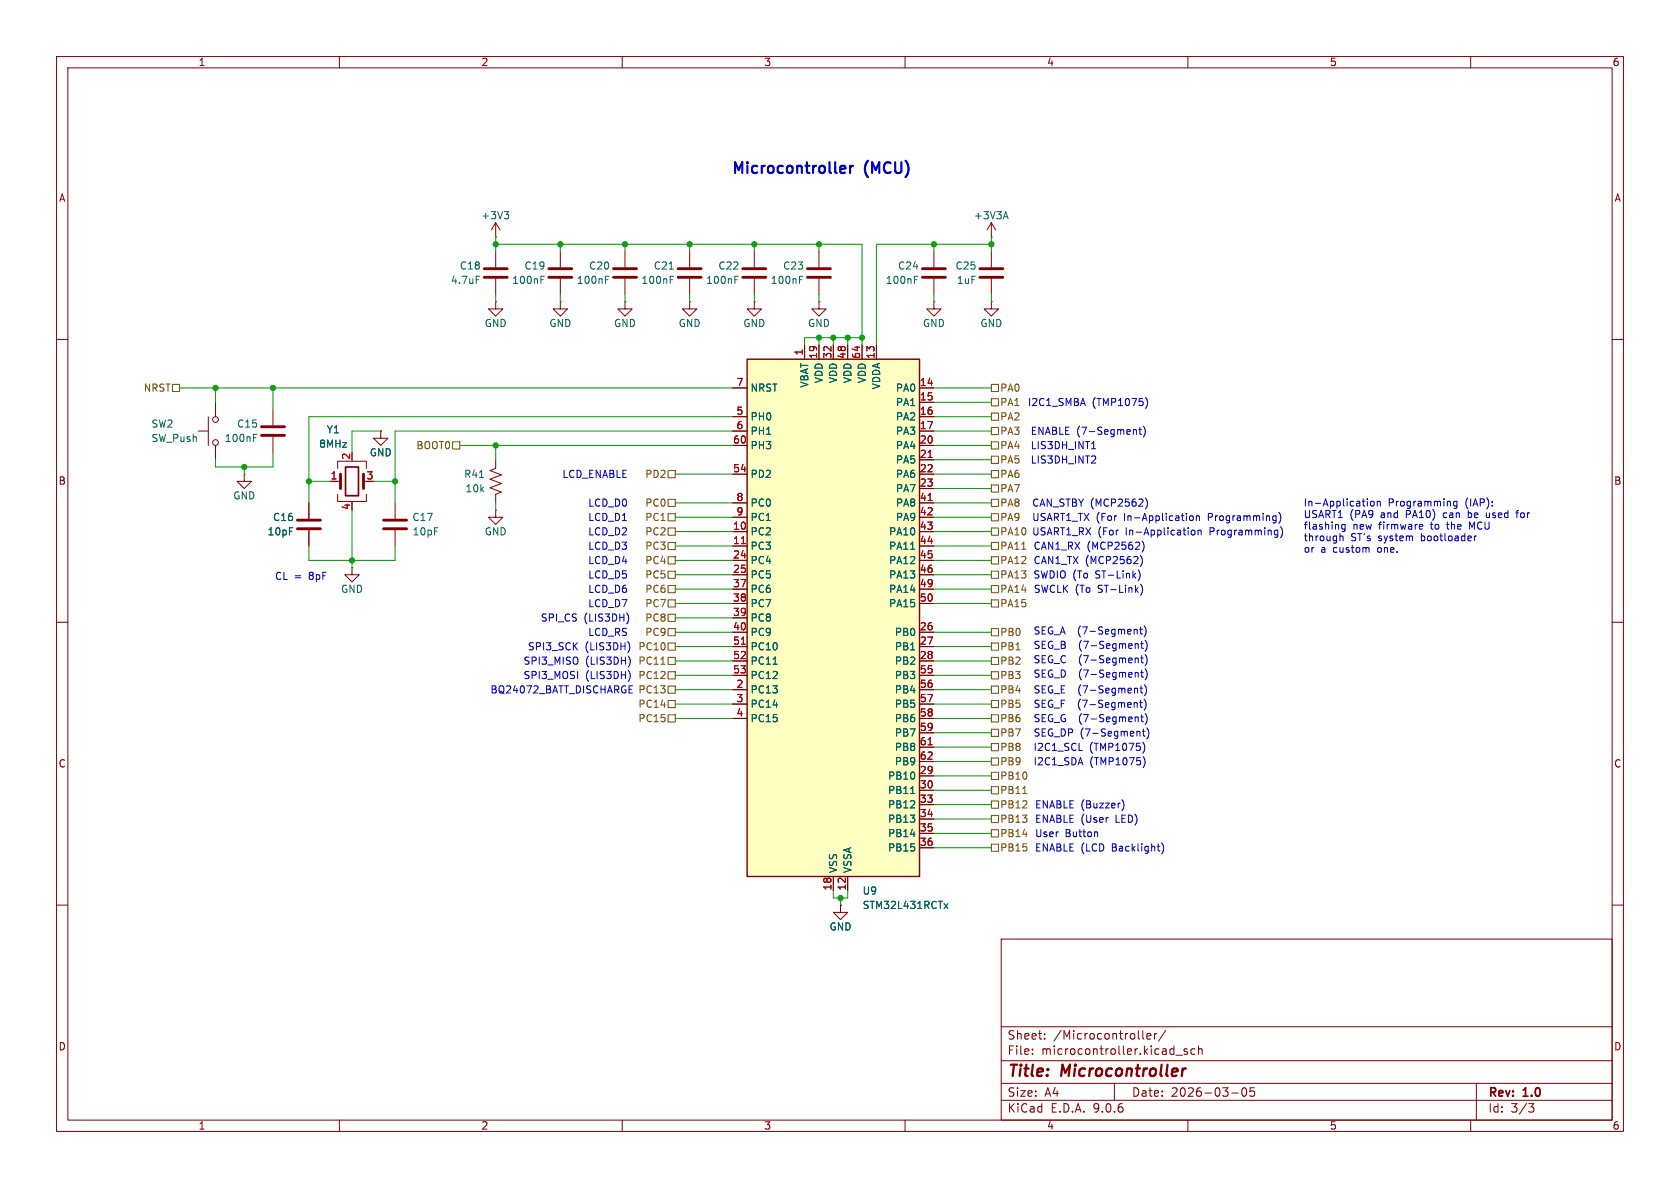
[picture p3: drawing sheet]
<svg xmlns="http://www.w3.org/2000/svg" width="297mm" height="210mm" viewBox="0 0 297 210" stroke-linecap="round" stroke-linejoin="round" font-family="sans-serif">
<g fill="none" stroke="#840000" stroke-width=".18">
<path d="M10 10h277v190h-277zM12 12h273v186h-273zM60 10v2M110 10v2M160 10v2M210 10v2M260 10v2M87.6 39.4v2.5M87.6 39.4l.8 1.2M87.6 39.4l-.7 1.2M87.6 41.9h.1M99.1 53.3v1.3h1.2l-1.2 1.3-1.3-1.3h1.3"/>
<path d="M99.1 53.3h.1M99.1 44.5v2.7M99.1 49.3v2.8M110.5 53.3v1.3h1.3l-1.3 1.3-1.3-1.3h1.3M110.5 53.3h.1M110.5 44.5v2.7M110.5 49.3v2.8M121.9 53.3v1.3h1.3l-1.3 1.3-1.3-1.3h1.3M121.9 53.3h.1M121.9 44.5v2.7M121.9 49.3v2.8M10 60h2"/>
<path d="M35.1 76.2h1.7M36.8 73.7v5M38.1 71.1v2.6M38.1 78.7v2.6M285 60h2M58.4 85.1h1.8M59.7 82.8v-1.3h5.1v1.3M59.7 87.4v1.2h5.1v-1.2M62.2 88.6v.3M87.6 81.3v1.5l-1 .4 2 .7-2 .8 2 .8-2 .7 2 .8-1 .4v1.5M10 110h2M285 110h2"/>
<path d="M10 160h2M148.6 160v1.3h1.3l-1.3 1.3-1.3-1.3h1.3M148.6 160h.1M177 166h108v32h-108zM285 160h2M60 198v2M110 198v2M160 198v2M177 194.5h108M177 191.5h108M177 187.5h108M177 181.5h108"/>
<path d="M182.5 186.3v.1M182.5 185.5v.1M184.7 183.6v.1M184.7 182.8v.1M197 191.5v3M202 182.2v1.3l.2 .2M202.7 183.2l.8-.1-.1-.3-.4-.1-.3 .2 .1 .7h.6M204.1 182.7v1M204.5 182.7l-.3 .1-.1 .2M206.1 182.1l-1.3 2M207.9 186.5h1.1M209.9 185.5l-.4-.1-.2 .2 .1 .2 .5 .2v.3h-.6"/>
<path d="M210 198v2M211.2 185.5l-.4-.1-.3 .3v.4l.2 .2h.5M211.9 185.5l.2-.1 .4 .1v.9M211.9 184.9v1.5M217.7 193.2h1.2M219.7 192.4l.2-.1a.81 .81 0 0 1 .6 .6 .81 .81 0 0 1-.3 .8l-.2 .1a.81 .81 0 0 1-.3-1.4zM221.7 192.3h-.7v.7l.2-.1h.5l.1 .3-.1 .5-.2 .1-.5-.1M260 198v2M261 191.5v6.5M270.2 195.1h1l-.5 .6 .4 .1 .1 .5-.3 .3h-.4"/>
<circle cx="38.1" cy="78.2" r=".51"/>
<circle cx="38.1" cy="74.2" r=".51"/>
</g>
<path d="M209.7 188.9l-.5 .2" fill="none" stroke="#840000" stroke-width=".4"/>
<path d="M89.1 37.4h.8l-.4 .5M89.7 37.9l.2 .2v.3l-.2 .3M95.6 49.4h.4M95.6 48.8h.6M107.1 49.4h.4M107.1 48.8h.6M118.3 47.6h.7M118.5 49.4h.4M118.5 48.8h.6M84.8 84.4h.7" fill="none" stroke="#006464" stroke-width=".18"/>
<path d="M97 47.5h4.1M97 49h4.1M108.5 47.5h4M108.5 49h4M119.9 47.5h4.1M119.9 49h4.1M60.2 83.8v2.6M64.3 83.8v2.6" fill="none" stroke="#840000" stroke-width=".51"/>
<path d="M61.1 82.6h2.3v5h-2.3z" fill="none" stroke="#840000" stroke-width=".3"/>
<path d="M132.1 63.5h30.5v91.4h-30.5z" fill="#ffffc2"/>
<path d="M132.1 63.5h30.5v91.4h-30.5z" fill="none" stroke="#840000" stroke-width=".25"/>
<g fill="none" stroke="#840000" stroke-width=".18">
<path d="M175.3 39.4v2.5M175.3 39.4l.7 1.2M175.3 39.4l-.8 1.2M87.6 53.3v1.3h1.3l-1.3 1.3-1.2-1.3h1.2M87.6 53.3h.1M87.6 44.5v2.7M87.6 49.3v2.8M133.3 53.3v1.3h1.3l-1.3 1.3-1.2-1.3h1.2M133.3 53.3h.1M133.3 44.5v2.7M133.3 49.3v2.8M144.8 53.3v1.3h1.2l-1.2 1.3-1.3-1.3h1.3"/>
<path d="M144.8 53.3h.1M144.8 44.5v2.7M144.8 49.3v2.8M165.1 53.3v1.3h1.3l-1.3 1.3-1.3-1.3h1.3M165.1 53.3h.1M165.1 44.5v2.7M165.1 49.3v2.8M175.3 53.3v1.3h1.2l-1.2 1.3-1.3-1.3h1.3M175.3 53.3h.1M175.3 41.9h.1M175.3 44.5v2.7M175.3 49.3v2.8"/>
<path d="M48.3 72.4v2.8M48.3 77.2v2.8M67.3 76.2v1.3h1.3l-1.3 1.2-1.3-1.2h1.3M67.3 76.2h.1M129.5 68.6h2.6M129.5 73.7h2.6M129.5 76.2h2.6M129.5 78.7h2.6M142.2 61v2.5M144.8 61v2.5M147.3 61v2.5M149.9 61v2.5"/>
<path d="M152.4 61v2.5M154.9 61v2.5M162.6 68.6h2.5M162.6 73.7h2.5M162.6 76.2h2.5M162.6 78.7h2.5M162.6 71.1h2.5M43.2 83.8v1.3h1.2l-1.2 1.3-1.3-1.3h1.3M43.2 83.8h.1M54.6 88.9v2.8M54.6 93.7v2.8M58.4 85.1h1.3"/>
<path d="M69.8 88.9v2.8M69.8 93.7v2.8M87.6 90.2v1.2h-1.2l1.2 1.3 1.3-1.3h-1.3M87.6 90.2h.1M129.5 83.8h2.6M129.5 88.9h2.6M129.5 91.4h2.6M129.5 94h2.6M129.5 96.5h2.6M129.5 99.1h2.6M162.6 83.8h2.5M162.6 88.9h2.5"/>
<path d="M162.6 91.4h2.5M162.6 94h2.5M162.6 96.5h2.5M162.6 99.1h2.5M162.6 81.3h2.5M162.6 86.4h2.5M62.2 100.3v1.3h1.3l-1.3 1.3-1.2-1.3h1.2M62.2 100.3h.1M129.5 101.6h2.6M129.5 104.1h2.6M129.5 106.7h2.6M129.5 109.2h2.6"/>
<path d="M129.5 111.8h2.6M129.5 114.3h2.6M129.5 116.8h2.6M129.5 119.4h2.6M162.6 101.6h2.5M162.6 104.1h2.5M162.6 106.7h2.5M162.6 111.8h2.5M162.6 114.3h2.5M162.6 116.8h2.5M162.6 119.4h2.5M129.5 121.9h2.6"/>
<path d="M129.5 124.5h2.6M129.5 127h2.6M162.6 121.9h2.5M162.6 124.5h2.5M162.6 127h2.5M162.6 129.5h2.5M162.6 132.1h2.5M162.6 134.6h2.5M162.6 137.2h2.5M162.6 139.7h2.5M147.3 154.9v2.6M149.9 154.9v2.6"/>
<path d="M162.6 142.2h2.5M162.6 144.8h2.5M162.6 147.3h2.5M162.6 149.9h2.5M148.6 160h.1"/>
</g>
<path d="M131.1 96.1h.7M164.1 80.9h.7M164.1 88.5h.7M131.1 113.9h.7M164.1 131.7h.7" fill="none" stroke="#a90000" stroke-width=".18"/>
<g fill="none" stroke="#006464" stroke-width=".18">
<path d="M177.5 38.3h.6M177.8 37.4l.4 1.3M84.2 48.8h.6M129.9 48.8h.6M129.9 49.4h.4M141.3 48.8h.6M141.3 49.4h.5M161.7 48.8h.6M161.7 49.4h.4M44.8 77.4h.4M44.8 76.8h.6M161 97.1h.7"/>
<path d="M136.7 117.4h.7M161 140.3h.7M166.9 159.8l.7 .8M167.6 159.8l-.7 .8"/>
</g>
<g fill="none" stroke="#840000" stroke-width=".51">
<path d="M85.6 47.5h4.1M85.6 49h4.1M131.3 47.5h4.1M131.3 49h4.1M142.7 47.5h4.1M142.7 49h4.1M163.1 47.5h4M163.1 49h4M173.2 47.5h4.1M173.2 49h4.1M46.2 75.4h4.1M46.2 77h4.1"/>
<path d="M52.6 91.9h4M52.6 93.5h4M67.8 91.9h4.1M67.8 93.5h4.1"/>
</g>
<g fill="none" stroke="#725600" stroke-width=".18">
<path d="M30.5 67.9h1.2v1.3h-1.2zM80 78.1h1.3v1.3h-1.3zM175.3 75.6h1.2v1.2h-1.2zM175.3 70.5h1.2v1.3h-1.2zM175.3 78.1h1.2v1.3h-1.2zM175.3 73h1.2v1.3h-1.2zM175.3 67.9h1.2v1.3h-1.2zM118.1 90.8h1.3v1.3h-1.3zM118.1 93.3h1.3v1.3h-1.3zM118.1 95.9h1.3v1.3h-1.3zM118.1 98.4h1.3v1.3h-1.3zM118.1 88.3h1.3v1.2h-1.3z"/>
<path d="M118.1 83.2h1.3v1.3h-1.3zM175.3 88.3h1.2v1.2h-1.2zM175.3 83.2h1.2v1.3h-1.2zM175.3 95.9h1.2v1.3h-1.2zM175.3 90.8h1.2v1.3h-1.2zM175.3 93.3h1.2v1.3h-1.2zM175.3 98.4h1.2v1.3h-1.2zM175.3 85.7h1.2v1.3h-1.2zM175.3 80.6h1.2v1.3h-1.2zM180.6 97.1h.8M116.9 117.4h.7M118.1 113.7h1.3v1.2h-1.3z"/>
<path d="M118.1 118.7h1.3v1.3h-1.3zM118.1 116.2h1.3v1.3h-1.3zM118.1 106h1.3v1.3h-1.3zM118.1 111.1h1.3v1.3h-1.3zM118.1 101h1.3v1.2h-1.3zM118.1 108.6h1.3v1.3h-1.3zM118.1 103.5h1.3v1.3h-1.3zM175.3 106h1.2v1.3h-1.2zM175.3 103.5h1.2v1.3h-1.2zM175.3 101h1.2v1.2h-1.2zM175.3 111.1h1.2v1.3h-1.2zM175.3 113.7h1.2v1.2h-1.2z"/>
<path d="M175.3 118.7h1.2v1.3h-1.2zM175.3 116.2h1.2v1.3h-1.2zM118.1 121.3h1.3v1.3h-1.3zM118.1 123.8h1.3v1.3h-1.3zM118.1 126.4h1.3v1.2h-1.3zM175.3 121.3h1.2v1.3h-1.2zM175.3 139.1h1.2v1.2h-1.2zM175.3 128.9h1.2v1.3h-1.2zM175.3 131.4h1.2v1.3h-1.2zM175.3 136.5h1.2v1.3h-1.2zM175.3 126.4h1.2v1.2h-1.2zM175.3 134h1.2v1.3h-1.2z"/>
<path d="M175.3 123.8h1.2v1.3h-1.2zM175.3 146.7h1.2v1.3h-1.2zM175.3 144.1h1.2v1.3h-1.2zM175.3 149.2h1.2v1.3h-1.2zM175.3 141.6h1.2v1.3h-1.2zM180.8 140.3h.7"/>
</g>
<g fill="none" stroke="#009600" stroke-width=".18">
<path d="M87.6 43.2h64.8v17.8M87.6 41.9v2.6M87.6 52.1v1.2M99.1 43.2v1.3M99.1 52.1v1.2M110.5 43.2v1.3M110.5 52.1v1.2M121.9 43.2v1.3M121.9 52.1v1.2M133.3 43.2v1.3M133.3 52.1v1.2M144.8 43.2v1.3"/>
<path d="M144.8 52.1v1.2M144.8 59.7v1.3M147.3 59.7v1.3M149.9 59.7v1.3M152.4 59.7h-10.2v1.3M165.1 43.2v1.3M165.1 52.1v1.2M175.3 43.2h-20.4v17.8M175.3 41.9v2.6M175.3 52.1v1.2M31.7 68.6h97.8M38.1 68.6v2.5"/>
<path d="M48.3 68.6v3.8M67.3 76.2h-5.1v3.8M81.3 78.7h48.2M87.6 78.7v2.6M129.5 76.2h-59.7v12.7M129.5 73.7h-74.9v15.2M165.1 78.7h10.2M165.1 76.2h10.2M165.1 71.1h10.2M165.1 73.7h10.2M165.1 68.6h10.2M43.2 82.6v1.2"/>
<path d="M48.3 80v2.6h-10.2v-1.3M54.6 96.5v2.6h15.2v-2.6M54.6 85.1h3.8M62.2 90.2v10.1M66 85.1h3.8M87.6 88.9v1.3M119.4 88.9h10.1M119.4 99.1h10.1M119.4 96.5h10.1M119.4 83.8h10.1M119.4 91.4h10.1M119.4 94h10.1"/>
<path d="M165.1 88.9h10.2M165.1 99.1h10.2M165.1 96.5h10.2M165.1 83.8h10.2M165.1 91.4h10.2M165.1 81.3h10.2M165.1 86.4h10.2M165.1 94h10.2M119.4 111.8h10.1M119.4 119.4h10.1M119.4 116.8h10.1M119.4 114.3h10.1"/>
<path d="M119.4 101.6h10.1M119.4 106.7h10.1M119.4 104.1h10.1M119.4 109.2h10.1M165.1 111.8h10.2M165.1 119.4h10.2M165.1 116.8h10.2M165.1 114.3h10.2M165.1 101.6h10.2M165.1 106.7h10.2M165.1 104.1h10.2M119.4 121.9h10.1"/>
<path d="M119.4 127h10.1M119.4 124.5h10.1M165.1 121.9h10.2M165.1 127h10.2M165.1 124.5h10.2M165.1 129.5h10.2M165.1 137.2h10.2M165.1 134.6h10.2M165.1 132.1h10.2M165.1 139.7h10.2M147.3 157.5v1.3h2.6v-1.3M148.6 158.8v1.2"/>
<path d="M165.1 142.2h10.2M165.1 147.3h10.2M165.1 144.8h10.2M165.1 149.9h10.2"/>
</g>
<g fill="none" stroke="#0000c2" stroke-width=".18">
<path d="M193 79.3h.7M200.5 75.9l.4 .2v.7M201.3 75.9h.5M201.5 75.5v1.1l.3 .2M202.1 75.3a1.46 1.46 0 0 1 0 2M202.5 70.3a1.46 1.46 0 0 1 0 1.9M192.9 81.9h.8M193.6 80.7v.4M201.7 98.3a1.47 1.47 0 0 1-.1 1.8M202 95.7a1.47 1.47 0 0 1-.1 1.9M202.5 88a1.46 1.46 0 0 1 0 2M210.4 91.2h.3l.3 .2v.4l-.3 .2h-.3l-.1-.2z"/>
<path d="M210.7 93.8l.3-.1 .3 .3v.3l-.3 .3-.3-.1-.1-.2zM211.5 91.3l.2-.1h.3v.8M211.5 91.2v.8M211.8 93.8l.2-.1 .3 .1v.8M211.8 93.7v.9M225.5 91.2h.1M225.6 91.2v1l-.1 .2M225.6 92h-.1M225.8 93.7l.1 .1M225.9 93.7v1l-.1 .2M225.9 94.5l-.1 .1M226.1 90.6a1.46 1.46 0 0 1 0 1.9"/>
<path d="M226.4 93.1a1.46 1.46 0 0 1 0 1.9M236.9 94.3v1.3M236.9 94.9l.2-.2 .3 .1v.8M237.8 92.8l-.4-.1-.2 .2 .1 .6h.5M237.8 92.7v1l-.2 .3-.3-.1M241.7 88.2v.1M241.7 88.6v.9M242 96.9v.7M242.3 88.7l.2-.1 .4 .1v.5l-.1 .2-.3 .1-.2-.2zM243.5 88.7l.2-.1 .3 .1v.8M243.5 88.6v.9M251.5 93.5h-.4"/>
<path d="M251.5 92.8v.2l-.6 .1M257.6 88.7l-.4-.1-.2 .3 .1 .5h.5M257.6 88.6v1l-.3 .3-.3-.1M259.6 90.2v1.3M259.6 91.4l.1 .1M260.2 93.2l-.4-.9v1.2M260.7 94.7v.9M261 94.7l-.3 .3M262.8 90.7v.6l.3 .2M268 90.7h.5M268.5 90.2l-.3 .2v1.1M111 108.7l.1 .5-.1 .7"/>
<path d="M111.2 113.8l.1 .5-.1 .7M111.3 118.9l.1 .5-.1 .7M111.3 116.3l.1 .5-.1 .7M200.9 111.2l.2 .2v.7M201.1 118.9l.1 .1v.7M201.1 113.8l.1 .2v.6M201.1 116.3l.1 .2v.7M201.3 100.8a1.47 1.47 0 0 1-.1 1.9M201.5 111.2h.5M201.6 103.3a1.46 1.46 0 0 1 0 1.9M201.7 118.9h.4M201.7 113.8h.4"/>
<path d="M201.7 110.8v1.1l.3 .2M201.7 116.3h.4M201.8 113.4v1l.3 .2M201.8 115.9v1.1l.3 .2M201.8 118.4v1.1l.3 .2M202.3 110.6a1.46 1.46 0 0 1 0 2M202.4 118.3a1.46 1.46 0 0 1 0 1.9M202.4 113.2a1.46 1.46 0 0 1 0 1.9M202.4 115.7a1.46 1.46 0 0 1 0 2M111.2 121.8h.4M111.2 122.5h.6M111.2 121.2h.6"/>
<path d="M190.8 132.7h.6M200.9 124.2l.2 .2v.6M200.9 121.7l.2 .1v.7M201.1 126.7l.1 .2v.7M201.2 129.3l.3 .2v.6M201.5 124.2h.5M201.5 121.7h.5M201.7 123.8v1.1l.3 .1M201.7 126.7h.4M201.7 121.2v1.1l.3 .2M201.8 126.3v1.1l.3 .2M202 129.3h.4"/>
<path d="M202 131.2a1.46 1.46 0 0 1 0 1.9M202.1 133.8a1.46 1.46 0 0 1 0 1.9M202.1 128.9v1l.3 .2M202.3 123.6a1.46 1.46 0 0 1 0 1.9M202.3 121.1a1.46 1.46 0 0 1 0 1.9M202.4 126.1a1.46 1.46 0 0 1 0 2M202.7 128.7a1.46 1.46 0 0 1 0 1.9M193.9 147.1l.1 .1v.7M198.3 141.4a1.46 1.46 0 0 1 0 1.9M204.6 149.6h.5M204.8 150.4h.3M205.4 149a1.46 1.46 0 0 1 0 1.9"/>
</g>
<path d="M149.2 29.3l.2 .1 .1 .4-.9 .1M149.4 30.5l-.2 .1M150.3 29.3v1.3M150.8 29.3l-.3 .1-.2 .3" fill="none" stroke="#0000c2" stroke-width=".38"/>
<g fill="#009600" stroke="#009600" stroke-width=".18">
<circle cx="175.3" cy="43.2" r=".46"/>
<circle cx="148.6" cy="158.8" r=".46"/>
<circle cx="165.1" cy="43.2" r=".46"/>
<circle cx="133.3" cy="43.2" r=".46"/>
<circle cx="144.8" cy="43.2" r=".46"/>
<circle cx="147.3" cy="59.7" r=".46"/>
<circle cx="144.8" cy="59.7" r=".46"/>
<circle cx="149.9" cy="59.7" r=".46"/>
<circle cx="152.4" cy="59.7" r=".46"/>
<circle cx="87.6" cy="78.7" r=".46"/>
<circle cx="43.2" cy="82.6" r=".46"/>
<circle cx="54.6" cy="85.1" r=".46"/>
<circle cx="62.2" cy="99.1" r=".46"/>
<circle cx="69.8" cy="85.1" r=".46"/>
<circle cx="48.3" cy="68.6" r=".46"/>
<circle cx="38.1" cy="68.6" r=".46"/>
<circle cx="99.1" cy="43.2" r=".46"/>
<circle cx="121.9" cy="43.2" r=".46"/>
<circle cx="110.5" cy="43.2" r=".46"/>
<circle cx="87.6" cy="43.2" r=".46"/>
</g>
<g font-size="2.8" fill="#840000">
<text x="178" y="190.9">Title:</text>
<text x="187.7" y="190.9">Microcontroller</text>
</g>
<g font-size="2.7" fill="#0000c2">
<text x="129.1" y="31.2">Microcontroller</text>
<text x="152.8" y="31.2">(MCU)</text>
</g>
<g font-size="2.1" fill="#840000">
<text x="178" y="184">Sheet:</text>
<text x="186.2" y="184">/Microcontroller/</text>
<text x="178" y="186.7">File:</text>
<text x="184.1" y="186.7">microcontroller.kicad_sch</text>
<text x="178" y="196.9">KiCad</text>
<text x="178" y="194.1">Size:</text>
<text x="184.7" y="194.1">A4</text>
<text x="185.7" y="196.9">E.D.A.</text>
<text x="193.3" y="196.9">9.0.6</text>
<text x="200" y="194.1">Date:</text>
<text x="207" y="194.1">2026-03-05</text>
<text x="263" y="194.3">Rev:</text>
<text x="263" y="196.9">Id:</text>
<text x="267.1" y="196.9">3/3</text>
<text x="269.4" y="194.3">1.0</text>
</g>
<g font-size="1.8" fill="#840000">
<text x="35" y="11.9">1</text>
<text x="85" y="11.9">2</text>
<text x="135" y="11.9">3</text>
<text x="185" y="11.9">4</text>
<text x="235" y="11.9">5</text>
<text x="285" y="11.9">6</text>
<text x="10.3" y="35.9">A</text>
<text x="285.3" y="35.9">A</text>
<text x="10.3" y="85.9">B</text>
<text x="285.3" y="85.9">B</text>
<text x="10.3" y="135.9">C</text>
<text x="285.3" y="135.9">C</text>
<text x="10.3" y="185.9">D</text>
<text x="285.3" y="185.9">D</text>
<text x="35" y="199.9">1</text>
<text x="85" y="199.9">2</text>
<text x="135" y="199.9">3</text>
<text x="185" y="199.9">4</text>
<text x="235" y="199.9">5</text>
<text x="285" y="199.9">6</text>
</g>
<g font-size="1.8" fill="#006464">
<text x="85" y="39">+3V3</text>
<text x="172.1" y="39">+3V3A</text>
<text x="81.2" y="47.9">C18</text>
<text x="92.6" y="47.9">C19</text>
<text x="104" y="47.9">C20</text>
<text x="115.5" y="47.9">C21</text>
<text x="126.9" y="47.9">C22</text>
<text x="138.3" y="47.9">C23</text>
<text x="158.7" y="47.9">C24</text>
<text x="168.8" y="47.9">C25</text>
<text x="79.6" y="50.4">4.7uF</text>
<text x="90.4" y="50.4">100nF</text>
<text x="101.9" y="50.4">100nF</text>
<text x="113.3" y="50.4">100nF</text>
<text x="124.7" y="50.4">100nF</text>
<text x="136.2" y="50.4">100nF</text>
<text x="156.5" y="50.4">100nF</text>
<text x="169.1" y="50.4">1uF</text>
<text x="85.6" y="58">GND</text>
<text x="97" y="58">GND</text>
<text x="108.5" y="58">GND</text>
<text x="119.9" y="58">GND</text>
<text x="131.3" y="58">GND</text>
<text x="142.7" y="58">GND</text>
<text x="163.1" y="58">GND</text>
<text x="173.2" y="58">GND</text>
<text x="132.6" y="69.4">NRST</text>
<text x="143.1" y="68.6" transform="rotate(-90 143.1 68.6)">VBAT</text>
<text x="145.6" y="67.8" transform="rotate(-90 145.6 67.8)">VDD</text>
<text x="148.2" y="67.8" transform="rotate(-90 148.2 67.8)">VDD</text>
<text x="150.7" y="67.8" transform="rotate(-90 150.7 67.8)">VDD</text>
<text x="153.3" y="67.8" transform="rotate(-90 153.3 67.8)">VDD</text>
<text x="155.8" y="68.9" transform="rotate(-90 155.8 68.9)">VDDA</text>
<text x="158.3" y="69.4">PA0</text>
<text x="158.3" y="72">PA1</text>
<text x="26.7" y="75.8">SW2</text>
<text x="41.8" y="75.8">C15</text>
<text x="57.7" y="76.8">Y1</text>
<text x="132.6" y="74.5">PH0</text>
<text x="132.6" y="77.1">PH1</text>
<text x="158.3" y="74.5">PA2</text>
<text x="158.3" y="77.1">PA3</text>
<text x="26.7" y="78.3">SW_Push</text>
<text x="39.6" y="78.3">100nF</text>
<text x="56.3" y="79.3">8MHz</text>
<text x="65.3" y="80.9">GND</text>
<text x="132.6" y="79.6">PH3</text>
<text x="158.3" y="79.6">PA4</text>
<text x="158.3" y="82.1">PA5</text>
<text x="41.1" y="88.5">GND</text>
<text x="82" y="84.7">R41</text>
<text x="82.2" y="87.2">10k</text>
<text x="132.6" y="84.7">PD2</text>
<text x="132.6" y="89.8">PC0</text>
<text x="158.3" y="84.7">PA6</text>
<text x="158.3" y="87.2">PA7</text>
<text x="158.3" y="89.8">PA8</text>
<text x="47.2" y="94.8">10pF</text>
<text x="48.2" y="92.3">C16</text>
<text x="72.8" y="92.3">C17</text>
<text x="72.9" y="94.8">10pF</text>
<text x="85.6" y="94.8">GND</text>
<text x="132.6" y="92.3">PC1</text>
<text x="132.6" y="94.8">PC2</text>
<text x="157.1" y="94.8">PA10</text>
<text x="158.3" y="92.3">PA9</text>
<text x="132.6" y="97.4">PC3</text>
<text x="132.6" y="99.9">PC4</text>
<text x="157.1" y="97.4">PA11</text>
<text x="157.1" y="99.9">PA12</text>
<text x="60.2" y="105">GND</text>
<text x="132.6" y="102.5">PC5</text>
<text x="132.6" y="105">PC6</text>
<text x="132.6" y="107.5">PC7</text>
<text x="157.1" y="102.5">PA13</text>
<text x="157.1" y="105">PA14</text>
<text x="157.1" y="107.5">PA15</text>
<text x="132.6" y="110.1">PC8</text>
<text x="132.6" y="112.6">PC9</text>
<text x="158.1" y="112.6">PB0</text>
<text x="132.6" y="115.2">PC10</text>
<text x="132.6" y="117.7">PC11</text>
<text x="158.1" y="115.2">PB1</text>
<text x="158.1" y="117.7">PB2</text>
<text x="132.6" y="120.2">PC12</text>
<text x="132.6" y="122.8">PC13</text>
<text x="132.6" y="125.3">PC14</text>
<text x="158.1" y="120.2">PB3</text>
<text x="158.1" y="122.8">PB4</text>
<text x="158.1" y="125.3">PB5</text>
<text x="132.6" y="127.9">PC15</text>
<text x="158.1" y="127.9">PB6</text>
<text x="158.1" y="130.4">PB7</text>
<text x="158.1" y="132.9">PB8</text>
<text x="158.1" y="135.5">PB9</text>
<text x="156.9" y="138">PB10</text>
<text x="156.9" y="140.6">PB11</text>
<text x="156.9" y="143.1">PB12</text>
<text x="156.9" y="145.6">PB13</text>
<text x="156.9" y="148.2">PB14</text>
<text x="148.2" y="154.4" transform="rotate(-90 148.2 154.4)">VSS</text>
<text x="150.7" y="154.4" transform="rotate(-90 150.7 154.4)">VSSA</text>
<text x="156.9" y="150.7">PB15</text>
<text x="152.4" y="158.3">U9</text>
<text x="152.4" y="160.9">STM32L431RCTx</text>
<text x="146.6" y="164.7">GND</text>
</g>
<g font-size="1.8" fill="#a90000">
<text x="142" y="62.9" transform="rotate(-90 142 62.9)">1</text>
<text x="144.5" y="63.5" transform="rotate(-90 144.5 63.5)">19</text>
<text x="147.1" y="63.5" transform="rotate(-90 147.1 63.5)">32</text>
<text x="149.6" y="63.5" transform="rotate(-90 149.6 63.5)">48</text>
<text x="152.1" y="63.5" transform="rotate(-90 152.1 63.5)">64</text>
<text x="154.7" y="63.5" transform="rotate(-90 154.7 63.5)">13</text>
<text x="130.1" y="68.3">7</text>
<text x="162.5" y="68.3">14</text>
<text x="162.5" y="70.9">15</text>
<text x="130.1" y="73.4">5</text>
<text x="130.1" y="75.9">6</text>
<text x="162.5" y="73.4">16</text>
<text x="162.5" y="75.9">17</text>
<text x="62" y="81.4" transform="rotate(-90 62 81.4)">2</text>
<text x="129.5" y="78.5">60</text>
<text x="129.5" y="83.6">54</text>
<text x="162.5" y="78.5">20</text>
<text x="162.5" y="81">21</text>
<text x="162.5" y="83.6">22</text>
<text x="58.3" y="84.8">1</text>
<text x="64.7" y="84.8">3</text>
<text x="130.1" y="88.6">8</text>
<text x="162.5" y="86.1">23</text>
<text x="162.5" y="88.6">41</text>
<text x="62" y="90.2" transform="rotate(-90 62 90.2)">4</text>
<text x="129.5" y="93.7">10</text>
<text x="130.1" y="91.2">9</text>
<text x="162.5" y="91.2">42</text>
<text x="162.5" y="93.7">43</text>
<text x="129.5" y="96.3">11</text>
<text x="129.5" y="98.8">24</text>
<text x="129.5" y="101.3">25</text>
<text x="162.5" y="96.3">44</text>
<text x="162.5" y="98.8">45</text>
<text x="162.5" y="101.3">46</text>
<text x="129.5" y="103.9">37</text>
<text x="129.5" y="106.4">38</text>
<text x="162.5" y="103.9">49</text>
<text x="162.5" y="106.4">50</text>
<text x="129.5" y="109">39</text>
<text x="129.5" y="111.5">40</text>
<text x="162.5" y="111.5">26</text>
<text x="129.5" y="114">51</text>
<text x="129.5" y="116.6">52</text>
<text x="129.5" y="119.1">53</text>
<text x="162.5" y="114">27</text>
<text x="162.5" y="116.6">28</text>
<text x="162.5" y="119.1">55</text>
<text x="130.1" y="121.7">2</text>
<text x="130.1" y="124.2">3</text>
<text x="162.5" y="121.7">56</text>
<text x="162.5" y="124.2">57</text>
<text x="130.1" y="126.7">4</text>
<text x="162.5" y="126.7">58</text>
<text x="162.5" y="129.3">59</text>
<text x="162.5" y="131.8">61</text>
<text x="162.5" y="134.4">62</text>
<text x="162.5" y="136.9">29</text>
<text x="162.5" y="139.4">30</text>
<text x="162.5" y="142">33</text>
<text x="162.5" y="144.5">34</text>
<text x="162.5" y="147.1">35</text>
<text x="162.5" y="149.6">36</text>
<text x="147.1" y="157.5" transform="rotate(-90 147.1 157.5)">18</text>
<text x="149.6" y="157.5" transform="rotate(-90 149.6 157.5)">12</text>
</g>
<g font-size="1.8" fill="#725600">
<text x="25.3" y="69.4">NRST</text>
<text x="176.7" y="72">PA1</text>
<text x="176.7" y="69.4">PA0</text>
<text x="176.7" y="77.1">PA3</text>
<text x="176.7" y="74.5">PA2</text>
<text x="73.5" y="79.6">BOOT0</text>
<text x="176.7" y="82.1">PA5</text>
<text x="176.7" y="79.6">PA4</text>
<text x="114" y="89.8">PC0</text>
<text x="114" y="84.7">PD2</text>
<text x="176.7" y="89.8">PA8</text>
<text x="176.7" y="84.7">PA6</text>
<text x="176.7" y="87.2">PA7</text>
<text x="114" y="92.3">PC1</text>
<text x="114" y="94.8">PC2</text>
<text x="176.7" y="92.3">PA9</text>
<text x="176.7" y="94.8">PA10</text>
<text x="114" y="97.4">PC3</text>
<text x="114" y="99.9">PC4</text>
<text x="176.7" y="97.4">PA11</text>
<text x="176.7" y="99.9">PA12</text>
<text x="114" y="107.5">PC7</text>
<text x="114" y="102.5">PC5</text>
<text x="114" y="105">PC6</text>
<text x="176.7" y="107.5">PA15</text>
<text x="176.7" y="105">PA14</text>
<text x="176.7" y="102.5">PA13</text>
<text x="114" y="112.6">PC9</text>
<text x="114" y="110.1">PC8</text>
<text x="176.7" y="112.6">PB0</text>
<text x="112.8" y="115.2">PC10</text>
<text x="112.8" y="117.7">PC11</text>
<text x="176.7" y="115.2">PB1</text>
<text x="176.7" y="117.7">PB2</text>
<text x="112.8" y="120.2">PC12</text>
<text x="112.8" y="122.8">PC13</text>
<text x="112.8" y="125.3">PC14</text>
<text x="176.7" y="120.2">PB3</text>
<text x="176.7" y="122.8">PB4</text>
<text x="176.7" y="125.3">PB5</text>
<text x="112.8" y="127.9">PC15</text>
<text x="176.7" y="130.4">PB7</text>
<text x="176.7" y="127.9">PB6</text>
<text x="176.7" y="132.9">PB8</text>
<text x="176.7" y="135.5">PB9</text>
<text x="176.7" y="143.1">PB12</text>
<text x="176.7" y="140.6">PB11</text>
<text x="176.7" y="138">PB10</text>
<text x="176.7" y="148.2">PB14</text>
<text x="176.7" y="145.6">PB13</text>
<text x="176.7" y="150.7">PB15</text>
</g>
<g font-size="1.8" fill="#0000c2">
<text x="181.6" y="72">I2C1_SMBA</text>
<text x="193.1" y="72">(TMP1075)</text>
<text x="182.1" y="77.1">ENABLE (7-Segment)</text>
<text x="182.1" y="82.1">LIS3DH_INT2</text>
<text x="182.1" y="79.6">LIS3DH_INT1</text>
<text x="99.3" y="84.7">LCD_ENABLE</text>
<text x="103.9" y="89.8">LCD_D0</text>
<text x="182.4" y="89.8">CAN_STBY (MCP2562)</text>
<text x="230.4" y="89.7">In-Application</text>
<text x="245.4" y="89.7">Programming</text>
<text x="259.1" y="89.7">(IAP):</text>
<text x="103.9" y="92.3">LCD_D1</text>
<text x="103.9" y="94.8">LCD_D2</text>
<text x="182.4" y="94.8">USART1_RX</text>
<text x="182.4" y="92.3">USART1_TX (For</text>
<text x="194.1" y="94.8">(For</text>
<text x="198.8" y="92.3">In-Application</text>
<text x="199.1" y="94.8">In-Application</text>
<text x="213.8" y="92.3">Programming)</text>
<text x="214.1" y="94.8">Programming)</text>
<text x="230.4" y="91.8">USART1</text>
<text x="230.4" y="93.8">flashing</text>
<text x="230.4" y="95.9">through</text>
<text x="238.6" y="91.8">(PA9</text>
<text x="238.8" y="95.9">ST's</text>
<text x="239.2" y="93.8">new</text>
<text x="243.8" y="95.9">system</text>
<text x="243.9" y="93.8">firmware</text>
<text x="244.2" y="91.8">and</text>
<text x="248.8" y="91.8">PA10)</text>
<text x="251.5" y="95.9">bootloader</text>
<text x="253.2" y="93.8">to</text>
<text x="255.6" y="91.8">can</text>
<text x="256.3" y="93.8">the</text>
<text x="260.2" y="91.8">be</text>
<text x="260.4" y="93.8">MCU</text>
<text x="263.6" y="91.8">used</text>
<text x="269.2" y="91.8">for</text>
<text x="103.9" y="99.9">LCD_D4</text>
<text x="103.9" y="97.4">LCD_D3</text>
<text x="182.6" y="99.9">CAN1_TX</text>
<text x="182.6" y="97.4">CAN1_RX</text>
<text x="191.8" y="99.9">(MCP2562)</text>
<text x="192.1" y="97.4">(MCP2562)</text>
<text x="230.4" y="97.9">or</text>
<text x="233.5" y="97.9">a</text>
<text x="235.8" y="97.9">custom</text>
<text x="243.8" y="97.9">one.</text>
<text x="48.5" y="102.7">CL =</text>
<text x="54.7" y="102.7">8pF</text>
<text x="103.9" y="105">LCD_D6</text>
<text x="103.9" y="107.5">LCD_D7</text>
<text x="103.9" y="102.5">LCD_D5</text>
<text x="182.6" y="102.5">SWDIO (To</text>
<text x="182.7" y="105">SWCLK (To</text>
<text x="193.8" y="102.5">ST-Link)</text>
<text x="194.2" y="105">ST-Link)</text>
<text x="95.5" y="110.1">SPI_CS</text>
<text x="103.2" y="110.1">(LIS3DH)</text>
<text x="103.9" y="112.6">LCD_RS</text>
<text x="182.6" y="112.4">SEG_A</text>
<text x="190.7" y="112.4">(7-Segment)</text>
<text x="92.5" y="117.7">SPI3_MISO</text>
<text x="93.2" y="115.2">SPI3_SCK</text>
<text x="103.4" y="115.2">(LIS3DH)</text>
<text x="103.5" y="117.7">(LIS3DH)</text>
<text x="182.6" y="120">SEG_D</text>
<text x="182.6" y="114.9">SEG_B</text>
<text x="182.6" y="117.5">SEG_C</text>
<text x="190.8" y="120">(7-Segment)</text>
<text x="190.8" y="114.9">(7-Segment)</text>
<text x="190.8" y="117.5">(7-Segment)</text>
<text x="86.6" y="122.8">BQ24072_BATT_DISCHARGE</text>
<text x="92.5" y="120.2">SPI3_MOSI</text>
<text x="103.5" y="120.2">(LIS3DH)</text>
<text x="182.6" y="125.3">SEG_F</text>
<text x="182.6" y="122.8">SEG_E</text>
<text x="190.7" y="125.3">(7-Segment)</text>
<text x="190.7" y="122.8">(7-Segment)</text>
<text x="182.6" y="127.9">SEG_G</text>
<text x="182.6" y="130.4">SEG_DP (7-Segment)</text>
<text x="190.8" y="127.9">(7-Segment)</text>
<text x="182.6" y="135.5">I2C1_SDA</text>
<text x="182.6" y="132.9">I2C1_SCL</text>
<text x="192.6" y="132.9">(TMP1075)</text>
<text x="192.6" y="135.5">(TMP1075)</text>
<text x="182.9" y="143.1">ENABLE (Buzzer)</text>
<text x="182.9" y="145.6">ENABLE (User</text>
<text x="182.9" y="148.2">User</text>
<text x="188.3" y="148.2">Button</text>
<text x="197.3" y="145.6">LED)</text>
<text x="182.9" y="150.7">ENABLE (LCD</text>
<text x="196.7" y="150.7">Backlight)</text>
</g>
</svg>
